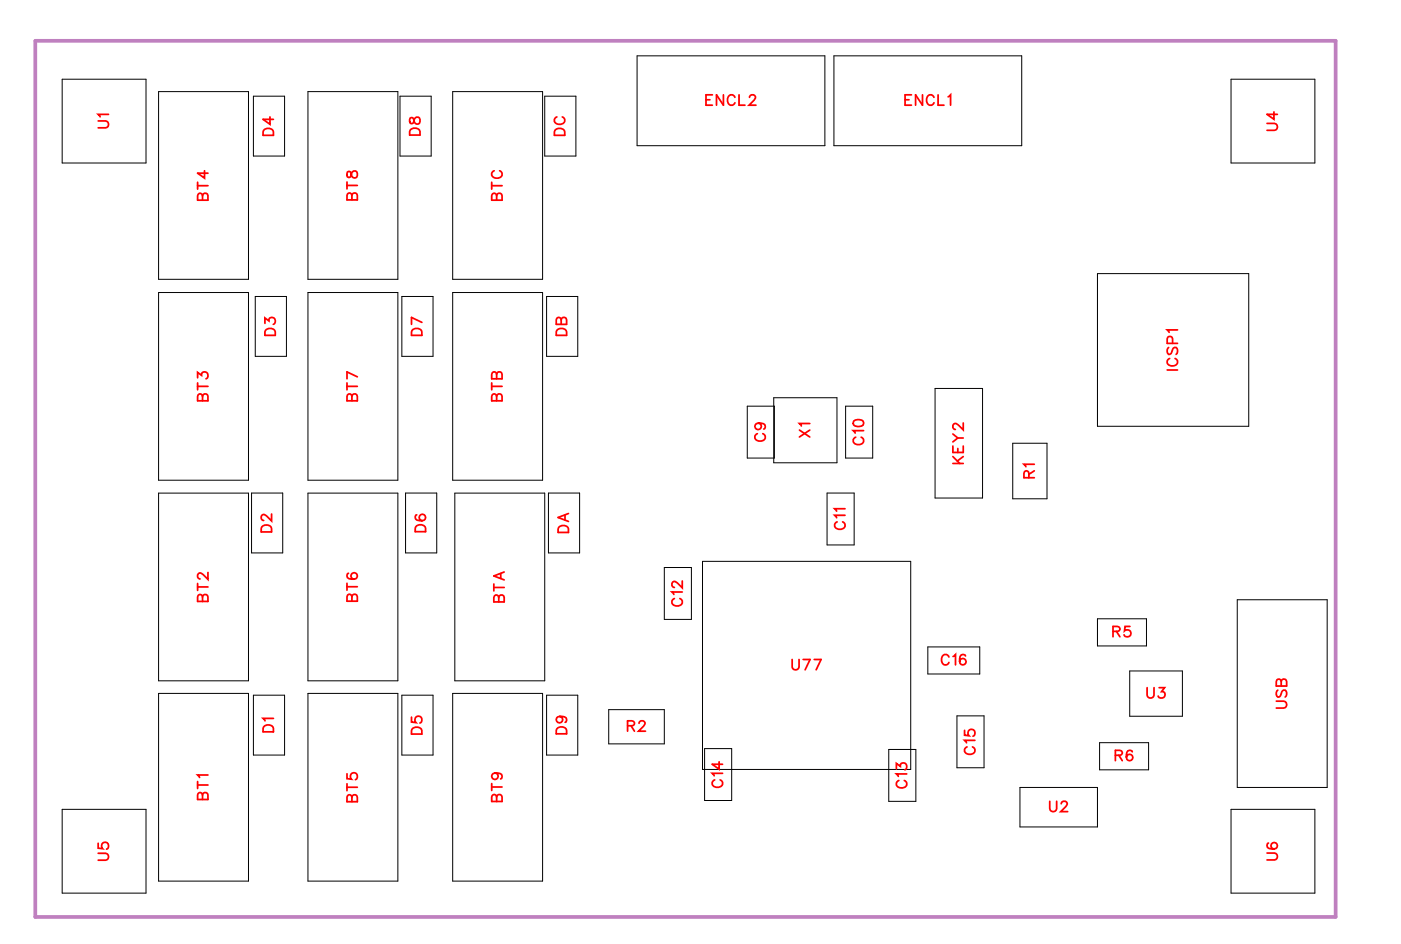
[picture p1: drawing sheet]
<svg xmlns="http://www.w3.org/2000/svg" width="96mm" height="65mm" viewBox="0 0 96 65" stroke-linecap="round" stroke-linejoin="round" font-family="sans-serif">
<path d="M2.4 2.8h89v60h-89z" fill="none" stroke="#bf80bf" stroke-width=".25"/>
<g fill="none" stroke="#000" stroke-width=".07">
<path d="M4.3 5.4h5.7v5.8h-5.7zM10.9 6.3h6.1v12.8h-6.1zM17.3 6.6h2.2v4.1h-2.2zM21.1 6.3h6.1v12.8h-6.1zM27.4 6.6h2.1v4.1h-2.1zM31 6.3h6.1v12.8h-6.1zM37.3 6.6h2.1v4.1h-2.1zM43.6 3.8h12.9v6.2h-12.9zM57.1 3.8h12.8v6.2h-12.8zM75.1 18.7h10.4v10.5h-10.4zM84.3 5.4h5.7v5.8h-5.7zM10.9 20h6.1v12.9h-6.1z"/>
<path d="M10.9 33.8h6.1v12.8h-6.1zM17.2 33.8h2.2v4.1h-2.2zM17.5 20.3h2.1v4.1h-2.1zM21.1 20h6.1v12.9h-6.1zM21.1 33.8h6.1v12.8h-6.1zM27.5 20.3h2.1v4.1h-2.1zM27.8 33.8h2.1v4.1h-2.1zM31 20h6.1v12.9h-6.1zM31.1 33.8h6.2v12.8h-6.2zM37.4 20.3h2.1v4.1h-2.1zM37.5 33.8h2.2v4.1h-2.2zM45.5 38.9h1.8v3.5h-1.8z"/>
<path d="M48.1 38.4h14.2v14.3h-14.2zM51.1 27.8h1.9v3.6h-1.9zM53 27.2h4.3v4.5h-4.3zM56.6 33.8h1.9v3.5h-1.9zM57.9 27.8h1.8v3.6h-1.8zM64 26.6h3.2v7.5h-3.2zM69.3 30.4h2.4v3.8h-2.4zM4.3 55.4h5.7v5.8h-5.7zM10.9 47.5h6.1v12.8h-6.1zM17.3 47.6h2.2v4.1h-2.2zM21.1 47.5h6.1v12.8h-6.1zM27.5 47.6h2.1v4.1h-2.1z"/>
<path d="M31 47.5h6.1v12.8h-6.1zM37.4 47.6h2.1v4.1h-2.1zM41.7 48.6h3.8v2.3h-3.8zM48.2 51.3h1.9v3.5h-1.9zM60.8 51.3h1.9v3.6h-1.9zM63.5 44.3h3.6v1.9h-3.6zM65.5 49h1.9v3.6h-1.9zM69.8 53.9h5.3v2.7h-5.3zM75.1 42.4h3.4v1.8h-3.4zM75.3 50.9h3.3v1.8h-3.3zM77.3 45.9h3.6v3.1h-3.6zM84.3 55.4h5.7v5.8h-5.7z"/>
<path d="M84.7 41.1h6.1v12.8h-6.1z"/>
</g>
<g fill="none" stroke="#f00" stroke-width=".12">
<path d="M6.7 8.3h.5l.2 .2-.1 .2-.6 .1M7.4 7.8h-.7l.2 .2M13.5 12.5v.5M13.5 12.7h.7M13.9 13.4l-.2-.2-.1 .1-.1 .4h.7v-.3l-.1-.2-.2 .1v.4M14 11.7v.5l-.5-.3h.7M18.1 8.9l.2-.1 .3 .1 .1 .4h-.7zM18.5 8v.5l-.5-.3h.7M23.7 12.5v.4M23.7 12.7h.8M23.8 11.8v.3h.1l.3-.4a.24 .24 0 0 1 .3 .2 .24 .24 0 0 1-.3 .3l-.1-.1-.1-.3zM24.1 13.4l-.1-.2-.2 .1-.1 .4h.8v-.3l-.2-.2-.2 .1v.4"/>
<path d="M28.1 8.1v.3l.1 .1 .3-.5a.24 .24 0 0 1 .3 .3 .24 .24 0 0 1-.3 .2l-.1-.1-.1-.3zM28.1 8.8h.2h.3l.1 .4h-.7zM33.7 12.7h.7M33.7 12.5v.5M33.8 11.7a.26 .26 0 0 0-.1 .3 .26 .26 0 0 0 .2 .2h.2a.26 .26 0 0 0 .3-.2 .26 .26 0 0 0-.2-.3M34 13.4l-.1-.2-.2 .1v.4h.7v-.3l-.2-.2-.2 .1v.4M38 8.9l.2-.1 .4 .1 .1 .4h-.8zM38.1 8a.26 .26 0 0 0-.2 .3 .26 .26 0 0 0 .3 .2h.2a.26 .26 0 0 0 .3-.2 .26 .26 0 0 0-.2-.3M48.3 6.8h.3M48.8 6.5h-.5v.7h.5M49.5 6.5v.7l-.5-.7v.7M50.3 6.7a.26 .26 0 0 0-.3-.2 .26 .26 0 0 0-.2 .3v.1a.26 .26 0 0 0 .2 .3 .26 .26 0 0 0 .3-.2"/>
<path d="M50.6 6.5v.7h.4M51.3 6.7l.1-.2h.2l.1 .1-.1 .3-.3 .3h.4M61.9 6.8h.3M62.4 6.5h-.5v.7h.5M63.1 6.5v.7l-.4-.7v.7M63.9 6.7a.26 .26 0 0 0-.3-.2 .26 .26 0 0 0-.2 .3v.1a.26 .26 0 0 0 .2 .3 .26 .26 0 0 0 .3-.2M64.2 6.5v.7h.4M64.9 6.6l.2-.1v.7M86.7 8.5h.5l.2 .2-.1 .2h-.6M87.2 7.7v.5l-.5-.4h.7M13.5 25.9v-.4l.3 .2a.24 .24 0 0 1 .4-.2 .24 .24 0 0 1-.1 .4M13.5 26.2v.5"/>
<path d="M13.5 40v.4M13.5 26.5h.7M13.9 27.1l-.2-.1h-.1l-.1 .4h.7v-.3l-.1-.1h-.2v.4M14.2 39.2v.5l-.3-.4-.2-.1-.2 .2v.1l.2 .1M18 36h.1h.4l.1 .4h-.7zM18.1 22.1v-.3l.3 .2a.24 .24 0 0 1 .4-.2 .24 .24 0 0 1-.1 .4M18.2 22.6l.2-.1 .3 .1 .1 .4h-.7zM18.6 35.2v.5l-.4-.4-.2-.1-.1 .2v.1l.1 .1M23.7 26.5h.8M23.7 26.2v.5M23.7 39.9v.5M23.8 39.3a.35 .35 0 0 0 .2 .4 .35 .35 0 0 0 .5-.2 .22 .22 0 0 0-.2-.3 .22 .22 0 0 0-.3 .2 .22 .22 0 0 0 .2 .3"/>
<path d="M24.1 27.1l-.1-.1h-.2l-.1 .4h.8v-.3l-.2-.1h-.2v.4M24.5 25.8l-.8-.3v.4M28.3 22.6l.1-.1 .4 .1 .1 .4h-.7zM28.5 36l.2-.1 .3 .1 .1 .4h-.7zM28.5 35.3a.35 .35 0 0 0 .2 .4 .35 .35 0 0 0 .4-.2 .22 .22 0 0 0-.2-.3 .22 .22 0 0 0-.2 .2 .22 .22 0 0 0 .2 .3M28.9 22.1l-.7-.4v.5M33.7 26.5h.7M33.7 26.2v.5M33.8 40v.5M34 27.1l-.1-.1h-.2v.4h.7v-.3l-.2-.1h-.2v.4M34 25.6l-.1-.1h-.2v.4h.7v-.3l-.2-.1h-.2v.4M34.3 39.3v.3"/>
<path d="M34.5 39.2l-.7 .2 .7 .3M38.2 22.6l.1-.1 .4 .1 .1 .4h-.7zM38.3 36.1l.2-.1 .3 .1 .1 .4h-.7zM38.4 21.9l-.1-.1h-.2v.4h.7v-.3l-.2-.2-.2 .1v.4M38.7 35.3v.3M38.9 35.2l-.7 .2 .7 .3M46.7 39.8v.5l-.3-.4-.3-.1-.1 .2v.1l.2 .1M51.8 29.7a.26 .26 0 0 0-.1 .3 .26 .26 0 0 0 .2 .2h.2a.26 .26 0 0 0 .3-.2 .26 .26 0 0 0-.2-.3M51.9 29a.22 .22 0 0 1 .2 .3 .22 .22 0 0 1-.4 .1 .22 .22 0 0 1 .1-.4h.1a.34 .34 0 0 1 .5 .2l-.1 .2M54.7 29.5l.7 .4M55.4 29h-.7l.1 .2M55.4 29.5l-.7 .4"/>
<path d="M57.3 35.7a.26 .26 0 0 0-.2 .3 .26 .26 0 0 0 .3 .2h.2a.26 .26 0 0 0 .2-.2 .26 .26 0 0 0-.1-.3M57.8 35.3h-.7l.2 .2M57.8 34.8h-.7l.2 .2M58.4 28.8l.3-.1a.3 .3 0 0 1 .4 .3 .38 .38 0 0 1-.4 .2 .38 .38 0 0 1-.3-.3zM58.6 29.9a.26 .26 0 0 0-.2 .3 .26 .26 0 0 0 .3 .2h.1a.26 .26 0 0 0 .3-.2 .26 .26 0 0 0-.2-.3M59.1 29.5h-.7l.1 .2M65.2 31.7h.7M65.2 31.3l.5 .4M65.2 30.5v.5h.7v-.5M65.2 29.7l.4 .3M65.6 30.7v.3M65.9 30h-.3l-.4 .3"/>
<path d="M65.9 29v.4l-.3-.3-.2-.1-.2 .1v.2l.2 .1M65.9 31.3l-.4 .3M70.4 32.7v-.4l-.2-.1-.1 .2v.3h.7M70.8 31.8h-.7l.1 .2M70.8 32.2l-.4 .3M79.9 25.3h.7M80 23.8l-.1 .2 .1 .3 .2-.1 .2-.4h.1l.1 .2-.1 .3M80.1 24.6a.26 .26 0 0 0-.2 .2 .26 .26 0 0 0 .3 .3h.1a.26 .26 0 0 0 .3-.3 .26 .26 0 0 0-.2-.2M80.3 23.5l-.1-.4h-.2l-.1 .4h.7M80.6 22.6h-.7l.1 .2M6.7 58.4h.5l.2 .2-.1 .3h-.6M6.7 57.7v.4h.3a.25 .25 0 0 1 0-.4 .25 .25 0 0 1 .4 .1 .25 .25 0 0 1-.1 .4"/>
<path d="M13.5 53.8h.7M13.5 53.5v.5M13.5 40.2h.7M13.9 54.4l-.2-.1h-.1l-.1 .5h.7v-.4l-.1-.1h-.2v.5M13.9 40.9l-.2-.2h-.1l-.1 .5h.7v-.3l-.1-.2-.2 .1v.4M14.2 53.1h-.7l.2 .1M18.1 49.7l.2-.1 .3 .1 .1 .4h-.7zM18.7 49.2h-.7l.1 .2M23.7 53v.3l.4 .1a.25 .25 0 0 1-.1-.4 .25 .25 0 0 1 .4 0 .25 .25 0 0 1-.1 .4M23.7 53.9h.8M23.7 53.7v.4M23.7 40.2h.8"/>
<path d="M24.1 54.6l-.1-.2-.2 .1-.1 .4h.8v-.3l-.2-.2-.2 .1v.4M24.1 40.9l-.1-.2h-.2l-.1 .5h.8v-.3l-.2-.2-.2 .1v.4M28.2 49.1v.3l.3 .1a.25 .25 0 0 1 0-.4 .25 .25 0 0 1 .3 .1 .25 .25 0 0 1-.1 .3M28.3 49.9l.1-.1 .4 .1 .1 .4h-.7zM33.7 53.9h.7M33.7 53.7v.4M33.8 40.2h.7M33.9 52.9a.22 .22 0 0 1 .2 .3 .22 .22 0 0 1-.4 .1 .22 .22 0 0 1 .1-.3l.1-.1a.34 .34 0 0 1 .5 .3l-.1 .1M34 54.6l-.1-.2h-.2v.5h.7v-.3l-.2-.2-.2 .1v.4M34.1 40.9l-.1-.2-.1 .1-.1 .4h.7v-.3l-.1-.2-.2 .1-.1 .4M38.2 49.9l.1-.1 .4 .1 .1 .4h-.7zM38.3 49.1a.22 .22 0 0 1 .2 .3 .22 .22 0 0 1-.3 .1 .22 .22 0 0 1 0-.4h.1a.34 .34 0 0 1 .5 .2l-.1 .2"/>
<path d="M43 49.7h.4v-.2l-.1-.1h-.3v.7M43.2 49.7l.2 .4M43.7 49.5l.2-.1h.1l.1 .1-.1 .2-.3 .4h.5M46.2 41a.26 .26 0 0 0-.2 .3 .26 .26 0 0 0 .3 .2h.1a.26 .26 0 0 0 .3-.2 .26 .26 0 0 0-.2-.3M46.7 40.5h-.7l.1 .2M48.9 53.4a.26 .26 0 0 0-.2 .3 .26 .26 0 0 0 .3 .2h.2a.26 .26 0 0 0 .3-.2 .26 .26 0 0 0-.2-.3M49.2 52.2v.5l-.5-.4h.8M49.5 53h-.8l.2 .1M54.2 45.2v.5l.2 .2 .3-.1v-.6M55 45.2h.4l-.3 .7M55.7 45.2h.5l-.3 .7M61.4 52.6v-.3l.2 .2a.24 .24 0 0 1 .4-.2 .24 .24 0 0 1-.1 .4"/>
<path d="M61.5 53.4a.26 .26 0 0 0-.2 .3 .26 .26 0 0 0 .3 .3h.2a.26 .26 0 0 0 .3-.3 .26 .26 0 0 0-.2-.3M62.1 53h-.7l.1 .2M64.9 45a.26 .26 0 0 0-.2-.2 .26 .26 0 0 0-.3 .3v.2a.26 .26 0 0 0 .3 .2 .26 .26 0 0 0 .2-.1M65.2 45l.2-.2v.7M66 50v.3l.3 .1a.25 .25 0 0 1 0-.4 .25 .25 0 0 1 .4 .1 .25 .25 0 0 1-.1 .3M66.1 44.9a.35 .35 0 0 0-.5 .2 .35 .35 0 0 0 .3 .4 .22 .22 0 0 0 .2-.2 .22 .22 0 0 0-.2-.2 .22 .22 0 0 0-.2 .2M66.2 51.1a.26 .26 0 0 0-.2 .3 .26 .26 0 0 0 .3 .3h.2a.26 .26 0 0 0 .2-.3 .26 .26 0 0 0-.1-.3M66.7 50.7h-.7l.2 .2M71.8 54.9v.5l.2 .2 .3-.1v-.6M72.6 55l.2-.1h.1l.1 .1-.1 .2-.3 .4h.5M76.2 43.2h.4l.1-.2-.2-.1h-.3v.7M76.3 51.7h.4l.1-.2-.2-.1h-.3v.7"/>
<path d="M76.4 43.2l.3 .4M76.6 51.7l.2 .4M77.3 42.9h-.3v.3a.25 .25 0 0 1 .3 0 .25 .25 0 0 1 0 .4 .25 .25 0 0 1-.4-.1M77.5 51.5v-.1a.35 .35 0 0 0-.5 .3 .35 .35 0 0 0 .3 .4 .22 .22 0 0 0 .2-.2 .22 .22 0 0 0-.2-.2 .22 .22 0 0 0-.2 .2M78.5 47.1v.5l.2 .2 .2-.1 .1-.6M79.3 47.1h.4l-.2 .3a.24 .24 0 0 1 .2 .3 .24 .24 0 0 1-.4 0M86.7 58.4h.5l.2 .2-.1 .3h-.6M86.8 57.7v.1a.35 .35 0 0 0 .2 .4 .35 .35 0 0 0 .4-.3 .22 .22 0 0 0-.2-.2 .22 .22 0 0 0-.2 .2 .22 .22 0 0 0 .2 .2M87.4 48h.5l.2 .2-.1 .3h-.6M87.5 47.3l-.1 .1 .1 .3h.1l.2-.4h.2l.1 .1-.1 .3M87.7 46.7l-.1-.2h-.2v.5h.7v-.3l-.2-.2-.2 .1v.4"/>
</g>
<g font-size="1.2" fill="#fff">
<text x="7.7" y="8.8" transform="rotate(-90 7.7 8.8)">U1</text>
<text x="19" y="9.3" transform="rotate(-90 19 9.3)">D4</text>
<text x="29" y="9.3" transform="rotate(-90 29 9.3)">D8</text>
<text x="39" y="9.3" transform="rotate(-90 39 9.3)">DC</text>
<text x="48.3" y="7.5">ENCL2</text>
<text x="61.9" y="7.5">ENCL1</text>
<text x="87.7" y="9" transform="rotate(-90 87.7 9)">U4</text>
<text x="14.5" y="13.8" transform="rotate(-90 14.5 13.8)">BT4</text>
<text x="24.8" y="13.8" transform="rotate(-90 24.8 13.8)">BT8</text>
<text x="34.7" y="13.8" transform="rotate(-90 34.7 13.8)">BTC</text>
<text x="19.1" y="23" transform="rotate(-90 19.1 23)">D3</text>
<text x="29.2" y="23" transform="rotate(-90 29.2 23)">D7</text>
<text x="39.1" y="23" transform="rotate(-90 39.1 23)">DB</text>
<text x="14.5" y="27.5" transform="rotate(-90 14.5 27.5)">BT3</text>
<text x="24.8" y="27.5" transform="rotate(-90 24.8 27.5)">BT7</text>
<text x="34.7" y="27.5" transform="rotate(-90 34.7 27.5)">BTB</text>
<text x="55.7" y="30" transform="rotate(-90 55.7 30)">X1</text>
<text x="80.9" y="25.4" transform="rotate(-90 80.9 25.4)">ICSP1</text>
<text x="52.7" y="30.3" transform="rotate(-90 52.7 30.3)">C9</text>
<text x="59.4" y="30.5" transform="rotate(-90 59.4 30.5)">C10</text>
<text x="66.2" y="31.8" transform="rotate(-90 66.2 31.8)">KEY2</text>
<text x="71.1" y="32.8" transform="rotate(-90 71.1 32.8)">R1</text>
<text x="14.5" y="41.2" transform="rotate(-90 14.5 41.2)">BT2</text>
<text x="18.9" y="36.5" transform="rotate(-90 18.9 36.5)">D2</text>
<text x="24.8" y="41.2" transform="rotate(-90 24.8 41.2)">BT6</text>
<text x="29.4" y="36.5" transform="rotate(-90 29.4 36.5)">D6</text>
<text x="34.8" y="41.3" transform="rotate(-90 34.8 41.3)">BTA</text>
<text x="39.2" y="36.5" transform="rotate(-90 39.2 36.5)">DA</text>
<text x="47" y="41.6" transform="rotate(-90 47 41.6)">C12</text>
<text x="58.1" y="36.3" transform="rotate(-90 58.1 36.3)">C11</text>
<text x="54.2" y="46.2">U77</text>
<text x="64.4" y="45.8">C16</text>
<text x="76.1" y="43.9">R5</text>
<text x="19" y="50.2" transform="rotate(-90 19 50.2)">D1</text>
<text x="29.2" y="50.3" transform="rotate(-90 29.2 50.3)">D5</text>
<text x="39.1" y="50.3" transform="rotate(-90 39.1 50.3)">D9</text>
<text x="42.9" y="50.4">R2</text>
<text x="49.8" y="54" transform="rotate(-90 49.8 54)">C14</text>
<text x="67" y="51.7" transform="rotate(-90 67 51.7)">C15</text>
<text x="76.3" y="52.4">R6</text>
<text x="78.5" y="48.1">U3</text>
<text x="88.4" y="48.5" transform="rotate(-90 88.4 48.5)">USB</text>
<text x="7.7" y="59" transform="rotate(-90 7.7 59)">U5</text>
<text x="14.5" y="54.8" transform="rotate(-90 14.5 54.8)">BT1</text>
<text x="24.8" y="55" transform="rotate(-90 24.8 55)">BT5</text>
<text x="34.7" y="54.9" transform="rotate(-90 34.7 54.9)">BT9</text>
<text x="62.4" y="54" transform="rotate(-90 62.4 54)">C13</text>
<text x="71.8" y="55.9">U2</text>
<text x="87.7" y="59" transform="rotate(-90 87.7 59)">U6</text>
</g>
</svg>
